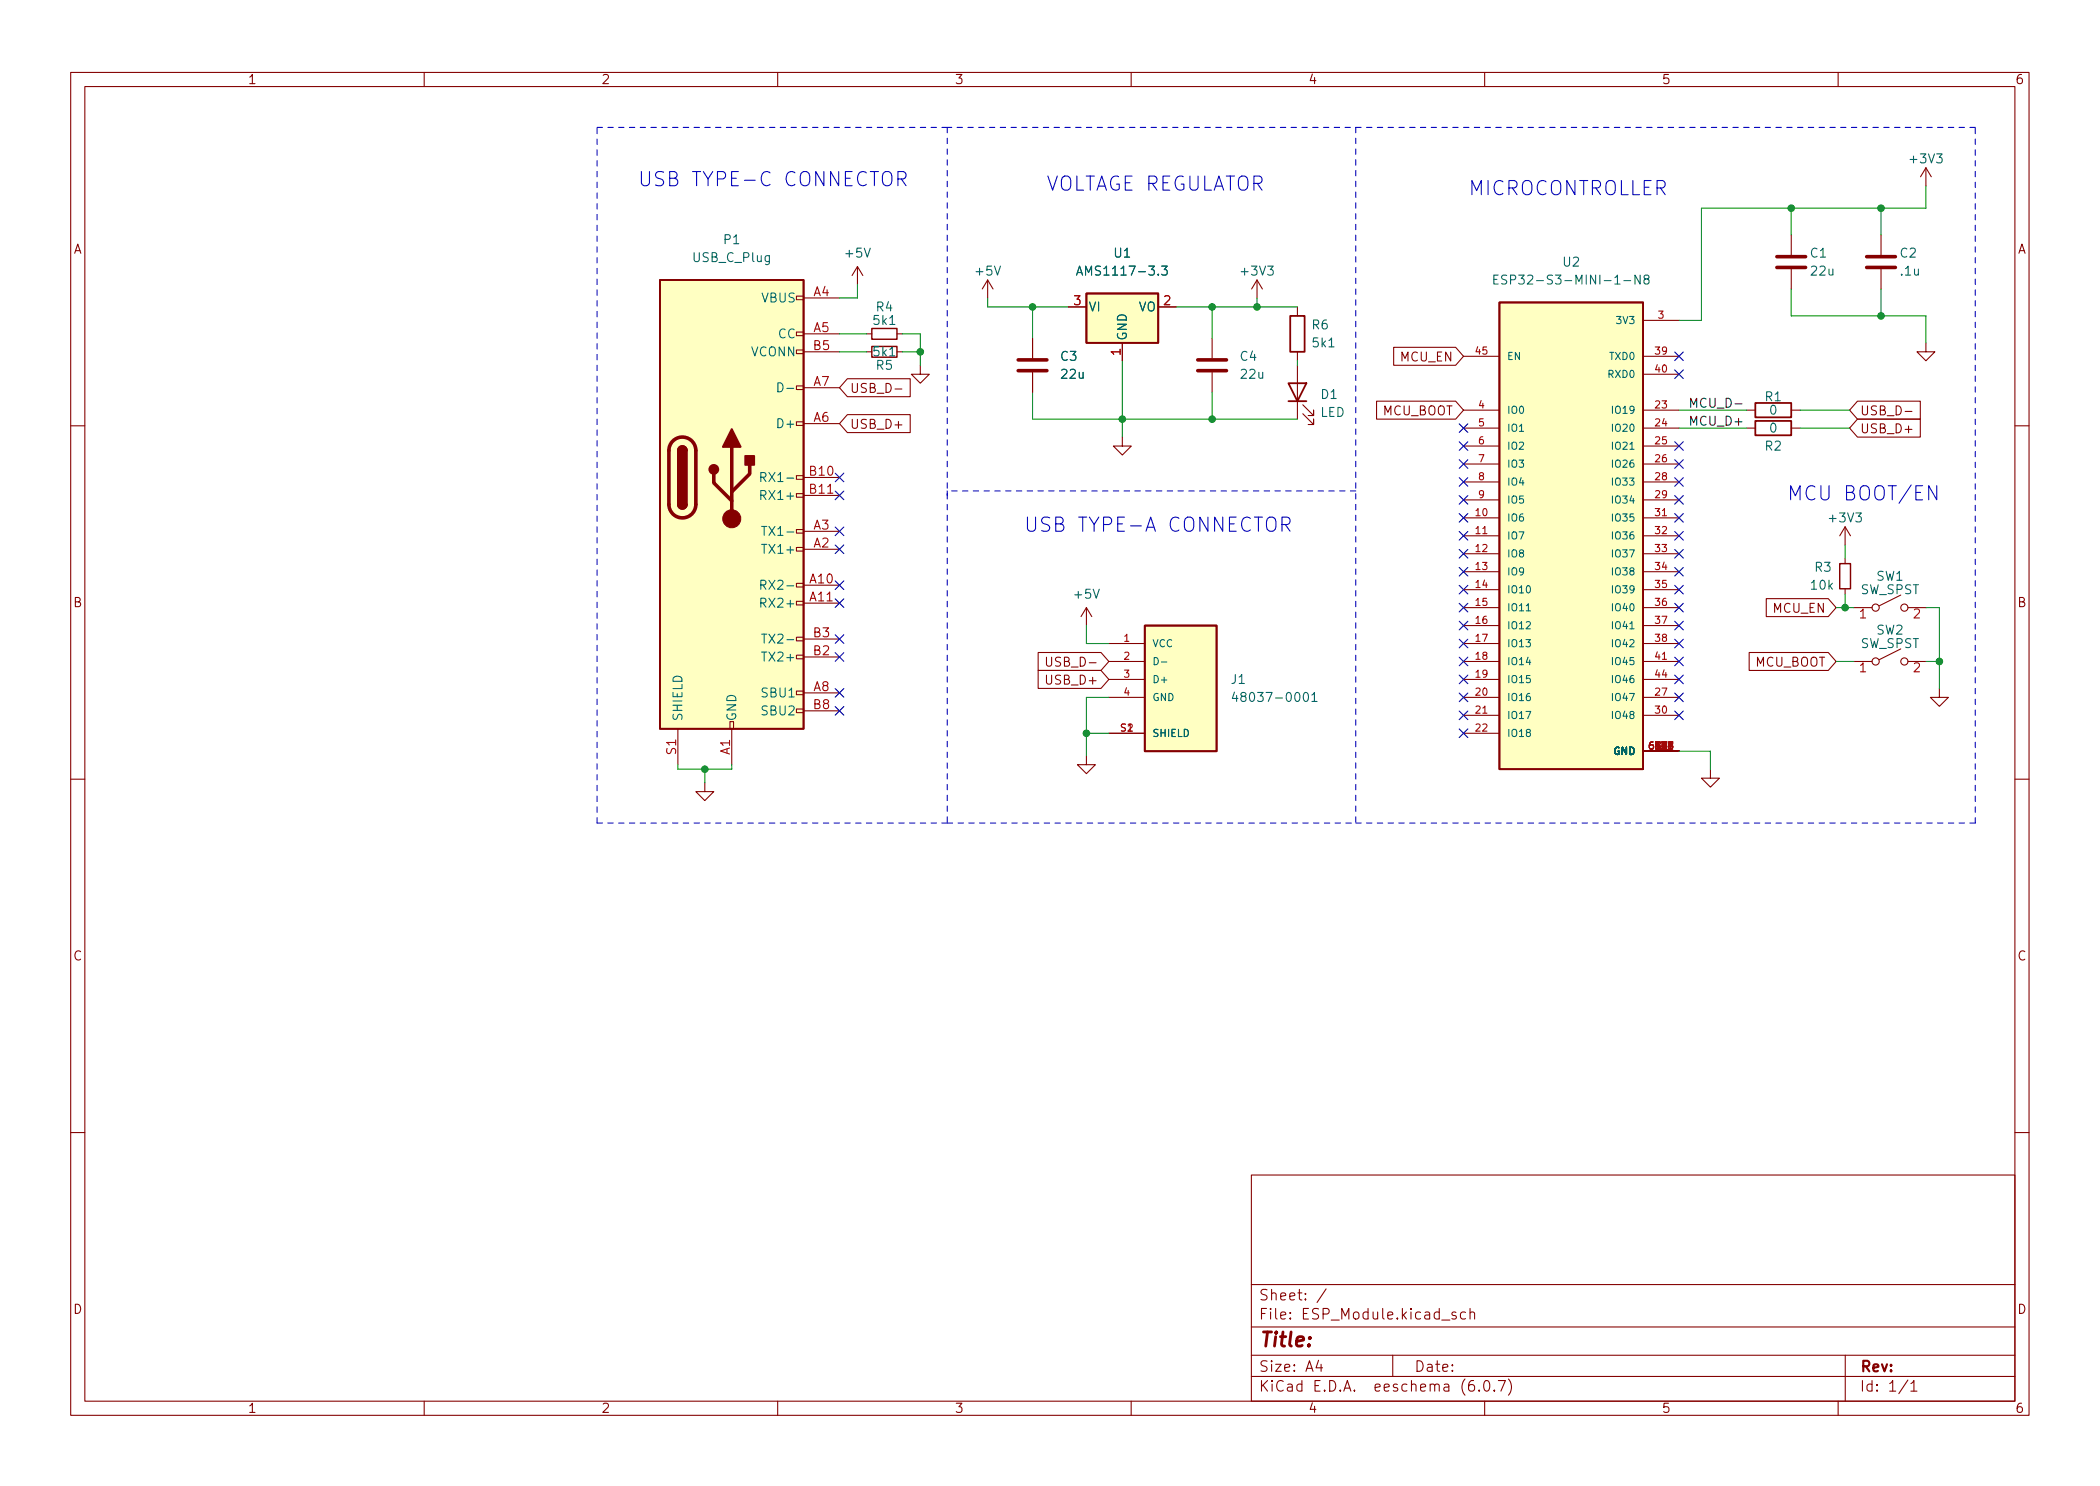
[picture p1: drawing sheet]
<svg xmlns="http://www.w3.org/2000/svg" width="297mm" height="210mm" viewBox="0 0 297 210" stroke-linecap="round" stroke-linejoin="round" font-family="sans-serif">
<g fill="none" stroke="#840000" stroke-width=".15">
<path d="M10 10.2h277v190.1h-277zM12 12.2h273v186.1h-273zM60 10.2v2M110 10.2v2M160 10.2v2M210 10.2v2M260 10.2v2M121.3 37.7l-.8 1.3M121.3 37.7v2.6M121.3 37.7l.7 1.3M139.7 39.6l-.8 1.3M139.7 39.6v2.6"/>
<path d="M139.7 39.6l.8 1.3M177.8 39.6l-.8 1.3M177.8 39.6v2.6M177.8 39.6l.8 1.3M253.4 33.3v2.8M253.4 38.1v2.8M266.1 33.3v2.8M266.1 38.1v2.8M272.4 23.7l-.7 1.3M272.4 23.7v2.6M272.4 23.7l.8 1.3M112.6 59.7h1.1v.5h-1.1z"/>
<path d="M112.6 54.6h1.1v.5h-1.1zM112.6 49.5h1.1v.5h-1.1zM112.6 47h1.1v.5h-1.1zM112.6 41.9h1.1v.5h-1.1zM113.7 47.2h5M113.7 49.8h5M113.7 42.2h5M113.7 59.9h5M113.7 54.9h5M119.9 58.7h8.8v2.5h-8.8l-1.2-1.3zM119.9 53.6h8.8v2.5h-8.8l-1.2-1.2zM122.6 47.2h.7"/>
<path d="M122.6 49.8h.7M126.6 55h1M126.9 47.2h.7M126.9 49.8h.7M130.2 51.7v1.3h1.2l-1.2 1.2-1.3-1.2h1.3M146 47.9v2.8M146 52.7v2.8M151.1 43.4h2.6M158.7 48.5v2.5M163.8 43.4h2.6M171.4 47.9v2.8M171.4 52.7v2.8"/>
<path d="M183.5 43.4v1.3M183.5 49.8v1.2M183.5 51.7v7.6M184.3 58.5l1.5 1.6v-.8v.8h-.8M184.3 57.3l1.5 1.5v-.8v.8h-.8M194.7 56.8h11.2l1.1 1.2-1.1 1.3h-11.2zM197.1 49.1h8.8l1.1 1.3-1.1 1.3h-8.8zM207 58h5.1M207 50.4h5.1M232.4 58h5.1M232.4 45.3h5.1M232.4 50.4h5.1"/>
<path d="M232.4 53h5.1M247 58h1.3M253.4 58h1.2M262.7 59.3h8.9v2.5h-8.9l-1.1-1.2zM262.7 56.8h8.9v2.5h-8.9l-1.1-1.3zM269.5 58.2h.9M272.4 48.5v1.3h1.3l-1.3 1.2-1.3-1.2h1.3M10 60.2h2M112.6 77.5h1.1v.5h-1.1zM112.6 74.9h1.1v.5h-1.1zM112.6 69.8h1.1v.6h-1.1zM112.6 67.3h1.1v.5h-1.1z"/>
<path d="M113.7 77.7h5M113.7 75.2h5M113.7 67.6h5M113.7 70.1h5M158.7 61.8v1.3h1.3l-1.3 1.3-1.2-1.3h1.2M207 73.3h5.1M207 75.8h5.1M207 78.4h5.1M207 60.6h5.1M207 63.1h5.1M207 65.7h5.1M207 68.2h5.1"/>
<path d="M207 70.7h5.1M232.4 73.3h5.1M232.4 75.8h5.1M232.4 78.4h5.1M232.4 60.6h5.1M232.4 63.1h5.1M232.4 65.7h5.1M232.4 68.2h5.1M232.4 70.7h5.1M247 60.6h1.3M253.4 60.6h1.2M261 74.5l-.8 1.3"/>
<path d="M261 74.5v2.6M261 79v.8M261 74.5l.7 1.3M285 60.2h2M112.6 97.8h1.1v.5h-1.1zM112.6 92.7h1.1v.5h-1.1zM112.6 90.2h1.1v.5h-1.1zM112.6 85.1h1.1v.5h-1.1zM112.6 82.5h1.1v.6h-1.1zM113.7 82.8h5M113.7 85.3h5M113.7 98h5"/>
<path d="M113.7 93h5M113.7 90.4h5M146.8 92.3h8.9l1.1 1.3-1.1 1.3h-8.9zM146.8 94.9h8.9l1.1 1.2-1.1 1.3h-8.9zM148 93v1l.3 .3h.2l.2-.3v-1M153.7 86l-.8 1.2M153.7 86v2.5M153.7 86l.7 1.2M156.8 91.1h5.1M156.8 93.6h5.1M156.8 96.1h5.1M156.8 98.7h5.1"/>
<path d="M207 86h5.1M207 80.9h5.1M207 83.4h5.1M207 88.5h5.1M207 91.1h5.1M207 93.6h5.1M207 96.1h5.1M207 98.7h5.1M232.4 86h5.1M232.4 80.9h5.1M232.4 83.4h5.1M232.4 88.5h5.1"/>
<path d="M232.4 91.1h5.1M232.4 93.6h5.1M232.4 96.1h5.1M232.4 98.7h5.1M247.4 92.3h11.2l1.1 1.3-1.1 1.3h-11.2zM249.8 84.7h8.8l1.1 1.3-1.1 1.2h-8.8zM261 83.3v.8M262.3 86h2.5M262.3 93.6h2.5M268.9 84.2l-3.1 1.5M268.9 91.8l-3.1 1.5M269.9 86h2.5"/>
<path d="M269.9 93.6h2.5M274.3 97.4v1.3h1.3l-1.3 1.2-1.3-1.2h1.3M10 110.2h2M95.9 103.1v5.1M99.7 110.7v1.3h1.3l-1.3 1.3-1.3-1.3h1.3M103.3 102.1h.5v1h-.5zM103.5 103.1v5.1M112.6 100.3h1.1v.5h-1.1zM113.7 100.6h5M153.7 106.9v1.3h1.2l-1.2 1.3-1.3-1.3h1.3M156.8 103.8h5.1M207 101.2h5.1"/>
<path d="M207 103.8h5.1M232.4 106.3h5.1M232.4 101.2h5.1M241.9 108.8v1.3h1.3l-1.3 1.3-1.2-1.3h1.2M285 110.2h2M10 160.2h2M177 166.3h108v32h-108zM285 160.2h2M60 198.3v2M110 198.3v2M160 198.3v2M177 194.8h108"/>
<path d="M177 191.8h108M177 187.8h108M177 181.8h108M186.5 192.5l-.4 1h1M186.9 193v1M187.6 182.4l-1.3 1.9M197 191.8v3M205.9 185.7l-.3-.1-.2 .2v.3l.5 .1 .1 .1-.1 .3h-.1h-.4M207.3 185.7l-.4-.1-.3 .3v.4l.1 .3h.2h.4M207.9 185.8a.37 .37 0 0 1 .7 0v.8M207.9 185.1v1.5M208.4 195.3a.59 .59 0 0 0-.7 .7v.5l.2 .3h.4l.2-.1 .1-.5-.2-.2-.4-.1-.3 .3"/>
<path d="M209.2 196.7l.1 .1h-.1h-.1l.1-.1v.1M210 198.3v2M210.1 195.4a.36 .36 0 0 1 .5 .2 .77 .77 0 0 1-.4 1.2 1 1 0 0 1-.1-1.4zM211.4 196.7v.1h-.1l.1-.1v.1M211.9 195.3h1l-.6 1.5M213.4 195.1a1.72 1.72 0 0 1 0 2.3M260 198.3v2M261 191.8v6.5M269.9 195.3l-1.3 1.9M270.3 195.8l.4-.5v1.5M270.3 196.8h.9"/>
<circle cx="265.3" cy="93.6" r=".51"/>
<circle cx="265.3" cy="86" r=".51"/>
<circle cx="269.4" cy="93.6" r=".51"/>
<circle cx="269.4" cy="86" r=".51"/>
</g>
<path d="M123.3 46.5h3.6v1.5h-3.6zM123.3 49h3.6v1.5h-3.6zM260.2 79.8h1.5v3.5h-1.5z" fill="none" stroke="#840000" stroke-width=".2"/>
<path d="M251.3 37.8h4.1M251.3 36.3h4.1M264 37.8h4.1M264 36.3h4.1M144 52.4h4.1M144 50.9h4.1M169.4 52.4h4.1M169.4 50.9h4.1M95.2 62.4a1.91 1.91 0 0 1 2-.4 1.91 1.91 0 0 1 1.2 1.7v7.7a1.91 1.91 0 0 1-1.9 1.9 1.91 1.91 0 0 1-1.9-1.9v-7.7a1.91 1.91 0 0 1 .6-1.3zM101 67.1v1.2l2.5 2.6M103.5 63.2v10.2M106 65.8v1.3l-2.5 2.5" fill="none" stroke="#840000" stroke-width=".51"/>
<g fill="#ffffc2" stroke="#ffffc2" stroke-width=".14">
<path d="M153.7 41.5h10.1v7h-10.1z"/>
<path d="M93.3 39.6h20.4v63.5h-20.4z"/>
<path d="M212.1 42.8h20.3v66h-20.3z"/>
<path d="M161.9 88.5h10.2v17.8h-10.2z"/>
</g>
<path d="M93.3 39.6h20.4v63.5h-20.4zM153.7 41.5h10.1v7h-10.1zM182.2 54.2h2.6l-1.3 2.6zM182.2 56.8h2.6M182.5 44.7h2v5.1h-2zM212.1 42.8h20.3v66h-20.3zM248.3 57h5.1v2h-5.1zM248.3 59.6h5.1v2h-5.1zM95.9 71.4a.64 .64 0 0 0 .6 .6 .64 .64 0 0 0 .7-.6M95.9 63.7a.64 .64 0 0 1 .6-.6 .64 .64 0 0 1 .7 .6M161.9 88.5h10.2v17.8h-10.2z" fill="none" stroke="#840000" stroke-width=".25"/>
<g fill="none" stroke="#006464" stroke-width=".15">
<path d="M152.3 38.9l.4-1.2 .4 1.2M152.4 38.6h.6M164.3 37.7h.8l-.4 .4 .3 .2v.5l-.1 .1h-.4l-.2-.1M211.3 39.5h.4M211.9 38.9h-.6v1.3h.6M213.1 39l-.5-.1-.1 .1v.4l.5 .2 .1 .4-.2 .2-.5-.1M232 38.9v1.3l-.7-1.3v1.3M232.8 39.5l-.3-.3 .1-.2 .2-.1 .3 .1 .2 .2-.1 .1-.5 .2-.2 .2 .1 .4 .2 .1h.2l.3-.2-.1-.4-.2-.1M110 54.2a.64 .64 0 0 1 .8 .6 .64 .64 0 0 1-.8 .6zM111.3 54.9h1M107.6 67.5h.6l.1-.2v-.3l-.2-.1h-.5v1.2M107.6 70.1l.6-.1 .1-.2v-.3l-.2-.1h-.5v1.3"/>
<path d="M107.7 77h.8M107.7 74.5h.8M107.9 67.5l.4 .6M108.1 74.5v1.3M107.6 82.8l.6-.1 .1-.2v-.3l-.2-.1h-.5v1.3M107.6 85.3l.6-.1 .1-.1v-.3l-.2-.2h-.5v1.3M107.7 92.3h.8M107.7 89.7h.8M107.9 82.8l.4 .6M108.1 89.7v1.3M163.3 93a.51 .51 0 0 1 .5 .5 .51 .51 0 0 1-.5 .6zM164.3 93.7h.7"/>
<path d="M174.6 97.9l-.3 .9h.8M174.9 98.4v.8M185.6 98.3l.3-.3v1.2M185.6 99.2h.7M215.9 86.4h.6"/>
</g>
<g fill="#840000" stroke="#840000" stroke-width=".25">
<path d="M95.9 71.4h1.3a.64 .64 0 0 1-.7 .6 .64 .64 0 0 1-.6-.6z"/>
<path d="M95.9 63.7h1.3v7.7h-1.3z"/>
<path d="M96.1 63.3a.64 .64 0 0 1 .7-.1 .64 .64 0 0 1 .4 .5h-1.3z"/>
<path d="M103.5 60.7l1.3 2.5h-2.6z"/>
<path d="M105.4 64.5h1.3v1.3h-1.3z"/>
<circle cx="101" cy="66.4" r=".63"/>
</g>
<circle cx="103.5" cy="73.4" r="1.27" fill="#840000" stroke="#840000" stroke-width=".15"/>
<path d="M245.4 57.1h1" fill="none" stroke="#0f0f0f" stroke-width=".15"/>
<path d="M127 25.3h.8a.54 .54 0 0 0 .4-.5 .54 .54 0 0 0-.4-.5h-.8v2M127.5 25.3l.7 1M181.3 74.2h.8a.54 .54 0 0 0 .4-.5 .54 .54 0 0 0-.4-.5h-.8v2M181.8 74.2l.7 1M273.9 68.7v2l-1.1-2v2" fill="none" stroke="#0000c2" stroke-width=".15"/>
<path d="M84.5 18h49.5M134 18v98.5M191.8 18v98.5M279.4 18h-145.4M134 69.5v.6M191.8 69.5h-57.8M84.5 116.5v-98.5M134 116.5h57.8M134 116.5h-49.5M191.8 116.5h87.6M279.4 116.5v-98.5" fill="none" stroke="#0000c2" stroke-width=".15" stroke-dasharray=".8 .8"/>
<g fill="none" stroke="#009600" stroke-width=".15">
<path d="M253.4 29.5v3.8M266.1 29.5v3.8M272.4 26.3v3.2h-31.7v15.8h-3.2M118.7 49.8h3.9M118.7 47.2h3.9M121.3 40.3v1.9h-2.6M127.6 49.8h2.6M127.6 47.2h2.6v4.5M139.7 42.2v1.2h11.4M146 55.5v3.8h37.5M146 43.4v4.5M158.7 51v10.8"/>
<path d="M166.4 43.4h17.1M171.4 43.4v4.5M171.4 55.5v3.8M177.8 42.2v1.2M183.5 51v.7M237.5 58h9.5M253.4 40.9v3.8h19v3.8M254.6 58h7M266.1 40.9v3.8M237.5 60.6h9.5M254.6 60.6h7M261 77.1v1.9"/>
<path d="M153.7 88.5v2.6h3.1M156.8 98.7h-3.1v8.2M259.7 86h2.6M259.7 93.6h2.6M261 84.1v1.9M272.4 86h1.9v11.4M272.4 93.6h1.9M95.9 108.2v.6h7.6v-.6M99.7 108.8v1.9M153.7 103.8h3.1M237.5 106.3h4.4v2.5"/>
</g>
<g fill="none" stroke="#000084" stroke-width=".15">
<path d="M206.4 60l1.2 1.2M207.6 60l-1.2 1.2M236.9 52.3l1.2 1.3M236.9 49.8l1.2 1.2M238.1 52.3l-1.2 1.3M238.1 49.8l-1.2 1.2M118.1 69.5l1.3 1.2M118.1 74.6l1.3 1.2M118.1 77.1l1.3 1.2M118.1 66.9l1.3 1.3M119.4 69.5l-1.3 1.2M119.4 74.6l-1.3 1.2"/>
<path d="M119.4 77.1l-1.3 1.2M119.4 66.9l-1.3 1.3M206.4 67.6l1.2 1.2M206.4 70.1l1.2 1.2M206.4 72.7l1.2 1.2M206.4 65l1.2 1.3M206.4 62.5l1.2 1.2M206.4 77.7l1.2 1.3M206.4 75.2l1.2 1.2M207.6 67.6l-1.2 1.2M207.6 70.1l-1.2 1.2M207.6 72.7l-1.2 1.2"/>
<path d="M207.6 65l-1.2 1.3M207.6 62.5l-1.2 1.2M207.6 77.7l-1.2 1.3M207.6 75.2l-1.2 1.2M236.9 70.1l1.2 1.2M236.9 75.2l1.2 1.2M236.9 65l1.2 1.3M236.9 62.5l1.2 1.2M236.9 77.7l1.2 1.3M236.9 67.6l1.2 1.2M236.9 72.7l1.2 1.2M238.1 70.1l-1.2 1.2"/>
<path d="M238.1 75.2l-1.2 1.2M238.1 72.7l-1.2 1.2M238.1 65l-1.2 1.3M238.1 62.5l-1.2 1.2M238.1 77.7l-1.2 1.3M238.1 67.6l-1.2 1.2M118.1 82.2l1.3 1.2M118.1 84.7l1.3 1.2M118.1 97.4l1.3 1.2M118.1 100l1.3 1.2M118.1 92.3l1.3 1.3M118.1 89.8l1.3 1.2"/>
<path d="M119.4 82.2l-1.3 1.2M119.4 84.7l-1.3 1.2M119.4 97.4l-1.3 1.2M119.4 100l-1.3 1.2M119.4 92.3l-1.3 1.3M119.4 89.8l-1.3 1.2M206.4 85.4l1.2 1.2M206.4 82.8l1.2 1.2M206.4 93l1.2 1.2M206.4 80.3l1.2 1.2M206.4 98.1l1.2 1.2M206.4 90.4l1.2 1.3"/>
<path d="M206.4 95.5l1.2 1.2M206.4 87.9l1.2 1.2M207.6 85.4l-1.2 1.2M207.6 95.5l-1.2 1.2M207.6 82.8l-1.2 1.2M207.6 93l-1.2 1.2M207.6 80.3l-1.2 1.2M207.6 98.1l-1.2 1.2M207.6 90.4l-1.2 1.3M207.6 87.9l-1.2 1.2M236.9 82.8l1.2 1.2M236.9 80.3l1.2 1.2"/>
<path d="M236.9 98.1l1.2 1.2M236.9 85.4l1.2 1.2M236.9 95.5l1.2 1.2M236.9 93l1.2 1.2M236.9 90.4l1.2 1.3M236.9 87.9l1.2 1.2M238.1 82.8l-1.2 1.2M238.1 80.3l-1.2 1.2M238.1 98.1l-1.2 1.2M238.1 85.4l-1.2 1.2M238.1 95.5l-1.2 1.2M238.1 93l-1.2 1.2"/>
<path d="M238.1 90.4l-1.2 1.3M238.1 87.9l-1.2 1.2M206.4 103.1l1.2 1.3M206.4 100.6l1.2 1.2M207.6 100.6l-1.2 1.2M207.6 103.1l-1.2 1.3M236.9 100.6l1.2 1.2M238.1 100.6l-1.2 1.2"/>
</g>
<g fill="#009600" stroke="#009600" stroke-width=".15">
<circle cx="158.7" cy="59.3" r=".46"/>
<circle cx="153.7" cy="103.8" r=".46"/>
<circle cx="171.4" cy="59.3" r=".46"/>
<circle cx="146" cy="43.4" r=".46"/>
<circle cx="177.8" cy="43.4" r=".46"/>
<circle cx="171.4" cy="43.4" r=".46"/>
<circle cx="261" cy="86" r=".46"/>
<circle cx="274.3" cy="93.6" r=".46"/>
<circle cx="253.4" cy="29.5" r=".46"/>
<circle cx="266.1" cy="29.5" r=".46"/>
<circle cx="266.1" cy="44.7" r=".46"/>
<circle cx="130.2" cy="49.8" r=".46"/>
<circle cx="99.7" cy="108.8" r=".46"/>
</g>
<g font-size="2.8" fill="#0000c2">
<text x="90.2" y="26.4">USB TYPE-C CONNECTOR</text>
<text x="148" y="27">VOLTAGE REGULATOR</text>
<text x="207.6" y="27.6">MICROCONTROLLER</text>
<text x="252.7" y="70.8">MCU BOOT/EN</text>
<text x="144.8" y="75.3">USB TYPE-A CONNECTOR</text>
</g>
<text font-size="2.8" fill="#840000" x="178" y="190.6">Title:</text>
<g font-size="2.1" fill="#840000">
<text x="178" y="184">Sheet: /</text>
<text x="178" y="186.7">File: ESP_Module.kicad_sch</text>
<text x="178" y="196.9">KiCad E.D.A. eeschema (6.0.7)</text>
<text x="178" y="194.1">Size: A4</text>
<text x="200" y="194.1">Date:</text>
<text x="263" y="194.1">Rev:</text>
<text x="263" y="196.9">Id: 1/1</text>
</g>
<g font-size="1.8" fill="#840000">
<text x="35" y="11.9">1</text>
<text x="85" y="11.9">2</text>
<text x="135" y="11.9">3</text>
<text x="185" y="11.9">4</text>
<text x="235" y="11.9">5</text>
<text x="285" y="11.9">6</text>
<text x="10.3" y="35.9">A</text>
<text x="285.3" y="35.9">A</text>
<text x="198.1" y="51.1">MCU_EN</text>
<text x="120.2" y="55.6">USB_D-</text>
<text x="195.5" y="58.8">MCU_BOOT</text>
<text x="263.1" y="58.8">USB_D-</text>
<text x="120.2" y="60.7">USB_D+</text>
<text x="263.1" y="61.3">USB_D+</text>
<text x="10.3" y="85.9">B</text>
<text x="250.8" y="86.7">MCU_EN</text>
<text x="285.3" y="85.9">B</text>
<text x="148.8" y="94.3">USB_D-</text>
<text x="248.2" y="94.3">MCU_BOOT</text>
<text x="148.4" y="96.9">USB_D+</text>
<text x="10.3" y="135.9">C</text>
<text x="285.3" y="135.9">C</text>
<text x="10.3" y="185.9">D</text>
<text x="285.3" y="185.9">D</text>
<text x="35" y="199.9">1</text>
<text x="85" y="199.9">2</text>
<text x="135" y="199.9">3</text>
<text x="185" y="199.9">4</text>
<text x="235" y="199.9">5</text>
<text x="285" y="199.9">6</text>
</g>
<g font-size="1.8" fill="#006464">
<text x="270.3" y="23.1">+3V3</text>
<text x="102.4" y="34.5">P1</text>
<text x="98.1" y="37.1">USB_C_Plug</text>
<text x="119.7" y="36.4">+5V</text>
<text x="138.1" y="39">+5V</text>
<text x="153.3" y="39">AMS1117-3.3</text>
<text x="157.6" y="36.4">U1</text>
<text x="175.7" y="39">+3V3</text>
<text x="213.7" y="40.3">ESP32-S3-MINI-1-N8</text>
<text x="221.1" y="37.7">U2</text>
<text x="256.1" y="36.4">C1</text>
<text x="256.2" y="39">22u</text>
<text x="268.8" y="36.4">C2</text>
<text x="268.9" y="39">.1u</text>
<text x="107.7" y="42.8">VBUS</text>
<text x="110.1" y="47.9">CC</text>
<text x="123.6" y="46">5k1</text>
<text x="124" y="44.1">R4</text>
<text x="153.9" y="44.1">VI</text>
<text x="161" y="44.1">VO</text>
<text x="185.6" y="46.6">R6</text>
<text x="106.3" y="50.4">VCONN</text>
<text x="123.6" y="50.4">5k1</text>
<text x="124" y="52.3">R5</text>
<text x="150" y="51">C3</text>
<text x="150.2" y="53.6">22u</text>
<text x="159.4" y="48.3" transform="rotate(-90 159.4 48.3)">GND</text>
<text x="175.4" y="51">C4</text>
<text x="175.6" y="53.6">22u</text>
<text x="185.7" y="49.1">5k1</text>
<text x="186.7" y="59">LED</text>
<text x="186.9" y="56.4">D1</text>
<text x="249.7" y="56.8">R1</text>
<text x="250.3" y="58.7">0</text>
<text x="110.3" y="60.6">D+</text>
<text x="249.7" y="63.7">R2</text>
<text x="250.3" y="61.2">0</text>
<text x="108.2" y="70.7">RX1+</text>
<text x="108.6" y="68.2">RX1-</text>
<text x="108.8" y="75.8">TX1-</text>
<text x="258.9" y="73.9">+3V3</text>
<text x="108.4" y="78.4">TX1+</text>
<text x="108.6" y="83.4">RX2-</text>
<text x="256.2" y="83.4">10k</text>
<text x="256.7" y="80.9">R3</text>
<text x="265.4" y="82.2">SW1</text>
<text x="108.2" y="86">RX2+</text>
<text x="152.1" y="84.7">+5V</text>
<text x="263.1" y="84.1">SW_SPST</text>
<text x="265.4" y="89.8">SW2</text>
<text x="108.4" y="93.6">TX2+</text>
<text x="108.8" y="91.1">TX2-</text>
<text x="263.1" y="91.7">SW_SPST</text>
<text x="107.9" y="98.7">SBU1</text>
<text x="107.9" y="101.2">SBU2</text>
<text x="174.2" y="96.8">J1</text>
<text x="175.6" y="99.3">48037-0001</text>
<text x="96.5" y="102.1" transform="rotate(-90 96.5 102.1)">SHIELD</text>
<text x="104.1" y="102.1" transform="rotate(-90 104.1 102.1)">GND</text>
</g>
<g font-size="1.8" fill="#a90000">
<text x="115.1" y="41.9">A4</text>
<text x="115.1" y="47">A5</text>
<text x="151.9" y="43.2">3</text>
<text x="164.6" y="43.2">2</text>
<text x="115.1" y="49.5">B5</text>
<text x="158.5" y="50.3" transform="rotate(-90 158.5 50.3)">1</text>
<text x="115.1" y="59.7">A6</text>
<text x="115.1" y="54.6">A7</text>
<text x="114.6" y="67.3">B10</text>
<text x="114.6" y="69.8">B11</text>
<text x="115.1" y="77.5">A2</text>
<text x="115.1" y="74.9">A3</text>
<text x="114.6" y="82.5">A10</text>
<text x="114.6" y="85.1">A11</text>
<text x="263" y="87.5">1</text>
<text x="270.7" y="87.5">2</text>
<text x="115.1" y="92.7">B2</text>
<text x="115.1" y="90.2">B3</text>
<text x="263" y="95.1">1</text>
<text x="270.7" y="95.1">2</text>
<text x="115.1" y="97.8">A8</text>
<text x="115.1" y="100.3">B8</text>
<text x="95.6" y="106.7" transform="rotate(-90 95.6 106.7)">S1</text>
<text x="103.3" y="106.8" transform="rotate(-90 103.3 106.8)">A1</text>
</g>
<g font-size="1.8" fill="#0f0f0f">
<text x="238.8" y="57.7">MCU_D-</text>
<text x="238.8" y="60.2">MCU_D+</text>
</g>
<g font-size="1.4" fill="#006464">
<text x="228.9" y="45.8">3V3</text>
<text x="213.1" y="50.9">EN</text>
<text x="227.6" y="53.5">RXD0</text>
<text x="227.8" y="50.9">TXD0</text>
<text x="213.1" y="58.5">IO0</text>
<text x="228.3" y="58.5">IO19</text>
<text x="213.1" y="61.1">IO1</text>
<text x="213.1" y="63.6">IO2</text>
<text x="228.3" y="61.1">IO20</text>
<text x="228.3" y="63.6">IO21</text>
<text x="213.1" y="66.2">IO3</text>
<text x="213.1" y="68.7">IO4</text>
<text x="213.1" y="71.2">IO5</text>
<text x="228.3" y="66.2">IO26</text>
<text x="228.3" y="68.7">IO33</text>
<text x="228.3" y="71.2">IO34</text>
<text x="213.1" y="73.8">IO6</text>
<text x="213.1" y="76.3">IO7</text>
<text x="228.3" y="73.8">IO35</text>
<text x="228.3" y="76.3">IO36</text>
<text x="213.1" y="78.9">IO8</text>
<text x="213.1" y="81.4">IO9</text>
<text x="213.1" y="83.9">IO10</text>
<text x="228.3" y="78.9">IO37</text>
<text x="228.3" y="81.4">IO38</text>
<text x="228.3" y="83.9">IO39</text>
<text x="213.1" y="86.5">IO11</text>
<text x="213.1" y="89">IO12</text>
<text x="228.3" y="86.5">IO40</text>
<text x="228.3" y="89">IO41</text>
<text x="162.9" y="91.6">VCC</text>
<text x="213.1" y="91.6">IO13</text>
<text x="213.1" y="94.1">IO14</text>
<text x="228.3" y="91.6">IO42</text>
<text x="228.3" y="94.1">IO45</text>
<text x="162.9" y="96.6">D+</text>
<text x="162.9" y="99.2">GND</text>
<text x="213.1" y="96.6">IO15</text>
<text x="213.1" y="99.2">IO16</text>
<text x="213.1" y="101.7">IO17</text>
<text x="228.3" y="99.2">IO47</text>
<text x="228.3" y="101.7">IO48</text>
<text x="228.3" y="96.6">IO46</text>
<text x="162.9" y="104.3">SHIELD</text>
<text x="213.1" y="104.3">IO18</text>
<text x="228.2" y="106.8">GND</text>
</g>
<g font-size="1.4" fill="#a90000">
<text x="234.6" y="45.1">3</text>
<text x="208.8" y="50.2">45</text>
<text x="234.2" y="50.2">39</text>
<text x="234.2" y="52.7">40</text>
<text x="209.2" y="57.8">4</text>
<text x="234.2" y="57.8">23</text>
<text x="209.2" y="60.3">5</text>
<text x="209.2" y="62.9">6</text>
<text x="209.2" y="65.4">7</text>
<text x="234.2" y="60.3">24</text>
<text x="234.2" y="62.9">25</text>
<text x="234.2" y="65.4">26</text>
<text x="209.2" y="67.9">8</text>
<text x="209.2" y="70.5">9</text>
<text x="234.2" y="67.9">28</text>
<text x="234.2" y="70.5">29</text>
<text x="208.8" y="73">10</text>
<text x="208.8" y="75.6">11</text>
<text x="234.2" y="73">31</text>
<text x="234.2" y="75.6">32</text>
<text x="208.8" y="78.1">12</text>
<text x="208.8" y="80.6">13</text>
<text x="208.8" y="83.2">14</text>
<text x="234.2" y="78.1">33</text>
<text x="234.2" y="80.6">34</text>
<text x="234.2" y="83.2">35</text>
<text x="208.8" y="85.7">15</text>
<text x="208.8" y="88.3">16</text>
<text x="234.2" y="85.7">36</text>
<text x="234.2" y="88.3">37</text>
<text x="159" y="90.8">1</text>
<text x="159" y="93.3">2</text>
<text x="159" y="95.9">3</text>
<text x="208.8" y="90.8">17</text>
<text x="208.8" y="93.3">18</text>
<text x="208.8" y="95.9">19</text>
<text x="234.2" y="90.8">38</text>
<text x="234.2" y="93.3">41</text>
<text x="234.2" y="95.9">44</text>
<text x="159" y="98.4">4</text>
<text x="208.8" y="98.4">20</text>
<text x="208.8" y="101">21</text>
<text x="234.2" y="98.4">27</text>
<text x="234.2" y="101">30</text>
<text x="158.5" y="103.5">S1</text>
<text x="159.5" y="103.5">2</text>
<text x="208.8" y="103.5">22</text>
<text x="233.4" y="106">61_1</text>
<text x="234.6" y="106">138</text>
<text x="234.6" y="106">27</text>
<text x="235" y="106">1</text>
</g>
</svg>
